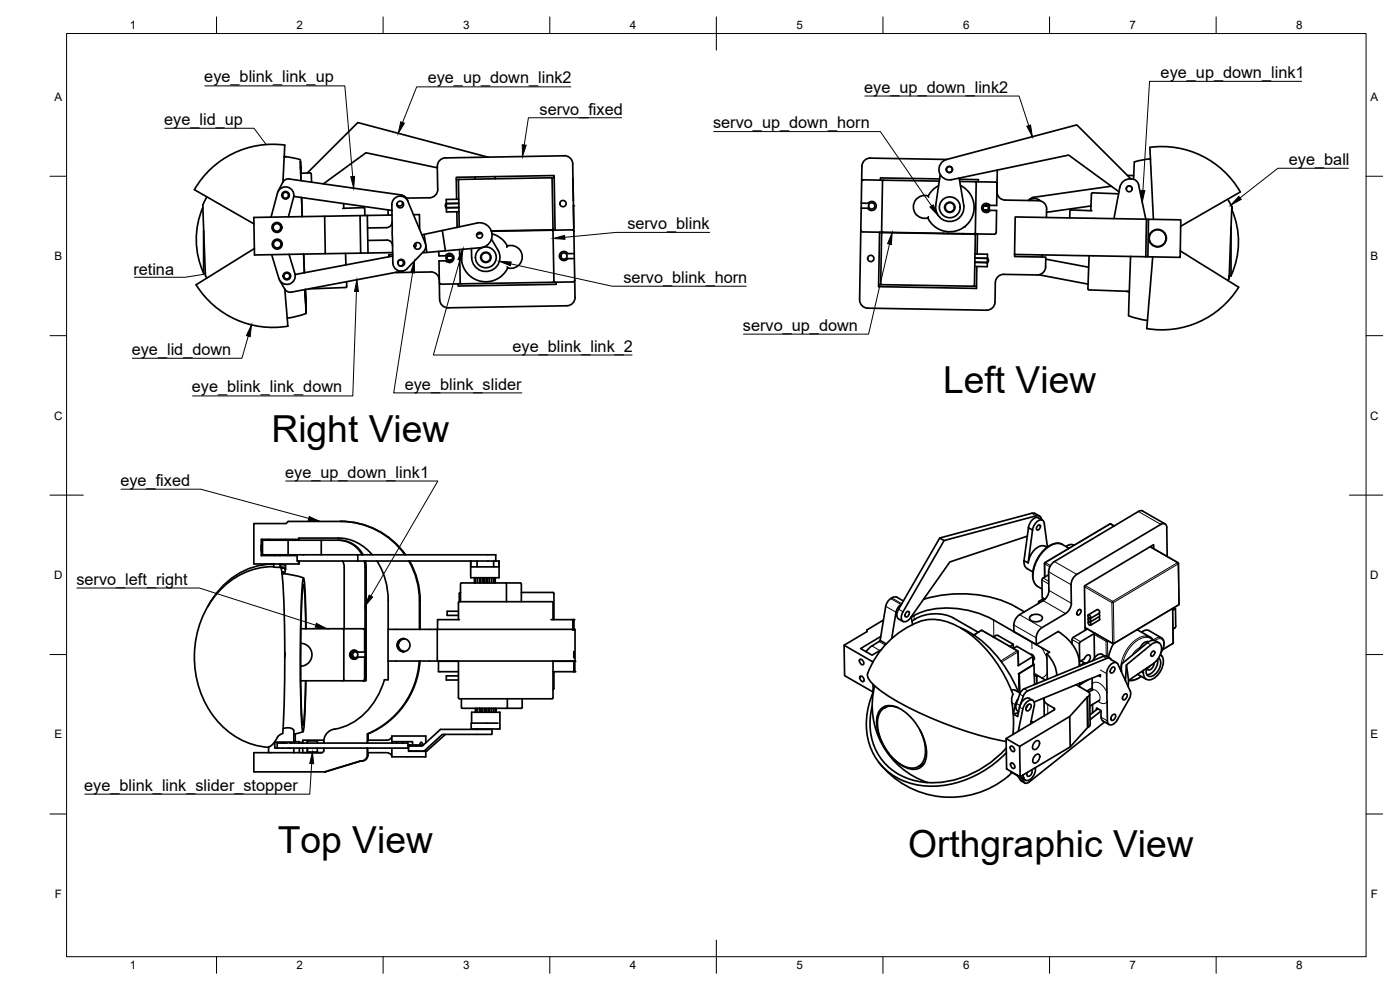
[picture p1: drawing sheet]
<svg xmlns="http://www.w3.org/2000/svg" width="420mm" height="297mm" viewBox="0 0 420 297" stroke-linecap="round" stroke-linejoin="round" font-family="sans-serif">
<!-- layer: Visible -->
<g fill="none" stroke="#000" stroke-width=".51">
<path d="M62.1 59.1a5.8 5.8 0 0 0-1.2 4.4l.8 19.1 .4 .8M83.4 57.5l1.7-3.2 .8-.5 .9-.1 33.9 4.9 1.2 .7 .4 .9M84.9 54.6l.6-11.1a27 27 0 0 0-27.1 13.4l17.8 10.3M85.3 47h.2zM85.5 47l4.6 .9M88.2 58.9l29.4 4.2M90.1 47.9l.2 6.3zM90.3 52l2.9-.1 .3 2.8M90.5 59.3l.2 5.7M121.9 59.4l7-.1a2.48 2.48 0 0 0 2.5-2.5l-.1-6.9a2.48 2.48 0 0 1 2.4-2.5l35.6-.7a2.51 2.51 0 0 1 2.6 2.5l.5 28.4M131.3 50.3l-21.5-4.5-12.8 9.4M137 59.8l-.1-6.6 29.4-.5 .3 16.4"/>
<path d="M137.7 59.8h-3.8v1.3l3.8-.1-3.8 .1 .1 1.2M137.9 53.8l-.3 .3 .2 14M142.6 53.1l-.1 .6M146.4 47.1l-39-10.3-15.2 15.1M146.4 47.1h.1M148.6 53l.1 .6M165.4 53.3l.3 .3M165.7 53.7l.3 15-.3 .3M166.3 53.3l-29.4 .6M172 53.7l.1 6.5M259.1 54l22.8 .3M259.1 53.9l-.5 .5"/>
<path d="M264.9 54.4l-.3 15M265.2 54l-.3 .3M278.6 58.8l.1 .4M278.6 58.8a3.4 3.4 0 0 0-4.5 3.2 3.4 3.4 0 0 0 4.4 3.4M281.7 55.7a7.5 7.5 0 0 0-3.1 3.1M282 53.7l-17.8-.3v.6M282.2 52.4l-1.4 9.4a4.2 4.2 0 0 0 4.3 4.6 4.2 4.2 0 0 0 4.2-4.7l-1.4-8.3M284.1 47.8l-22.9-.4a2.51 2.51 0 0 0-2.5 2.5l-.2 11M284.1 47.8l39.1-10.3 16.2 16.2M284.1 47.8a3.1 3.1 0 0 0-2.2 3.8 3.1 3.1 0 0 0 3.7 2.3M285.6 53.9l35.1-7.4 15.1 11.1M287.9 53.8l5.7 .1v.7"/>
<path d="M288 54.4l11 .3 .2 .4-.1 6.5h-2a1.36 1.36 0 0 0-2.1-.2 1.36 1.36 0 0 0 .1 2.1 1.36 1.36 0 0 0 2.1-.4h1.9l-.1 6.7-.5 .5M288.2 55.7a7.3 7.3 0 0 1 2 11.7 7.3 7.3 0 0 1-11.7-2.1l.1-.3M292.7 54.5l.3 .3-.3 15.1-.3 .3M299.3 51l-.1 6.5a2.51 2.51 0 0 0 2.5 2.5M333.5 55.9l-23.2 3.3-1.1 .4-.6 .5M335.7 58.2l-8-.3-.3 5.3M336.1 56.1l-1.8 9.5M338 56.6a.88 .88 0 0 1 .9-.8 .88 .88 0 0 1 .9 .9M338.3 52.6l1.9 .1M339.2 53.7l.9 .1 .9 .4 .7 1.3M339.2 53.7a2.99 2.99 0 0 0-3.1 2.4M341.7 55.5l2.2 10.3"/>
<path d="M345.1 44.2l1.1 21.6M345.1 44.2a27.1 27.1 0 0 1 27.1 13.4l-17.8 10.3M345.3 47.7l-2.3 .3-2.6 .6-.2 5.2M368.5 59.8l1.2 2.4M60.9 62.2a24.4 24.4 0 0 0 .2 19.8M61.1 69.2v12.8h.5M76.3 74.6l-17.5 10.9a27.2 27.2 0 0 0 27.6 12.4M81.5 76.4l2.2 7.2M86.6 65.1l1.5-5.9a2.51 2.51 0 0 0-1.8-3 2.51 2.51 0 0 0-3 1.7l-2 7.3M86.7 76.3l1.8 5.8a2.51 2.51 0 0 1-1.7 3.1 2.51 2.51 0 0 1-3.1-1.7M91.1 76.2l.2 5.6zM102.9 62.5l6.5-.2 .1 2.4"/>
<path d="M103.1 61.1l.1 1.4M103.7 76l.1 3.5M108.1 64.7l-10.7 .2 .2 11.2-21.2 .4-.2-11.3 21.2-.3M108.2 76l-10.6 .1M110.2 64.7l.2 11.2 7.5-.1M110.2 64.7h-2.1l.1 11.3 2.2-.1M110.4 72.1h6.1l1.1 .7 .2 .9M116.5 63v1.5M117.6 61.4l.3 17.5M117.6 64.5l-7.4 .2M117.7 66.6l-.2 .8-1 .8-6.2 .2M117.9 76.4h-1.2v.6"/>
<path d="M117.9 76.8l-29.3 5.6M119.5 78.5a.88 .88 0 0 1 1.1-.4 .88 .88 0 0 1 .4 1.2 .88 .88 0 0 1-1.2 .4M120.7 60.5a.88 .88 0 0 1-.4 1.2 .88 .88 0 0 1-1.2-.5M122.4 60.4l5.2 12.4 .2 1.4-.7 1.3M122.4 60.4a2.51 2.51 0 0 0-2.8-1.5 2.51 2.51 0 0 0-2 2.5M124.1 64.4h1.8v4.5M124.7 73l.2 .7-.4 .6M126.6 70.5l16.5-3.6a3.7 3.7 0 0 1 4.5 3.1 3.7 3.7 0 0 1-3.4 4.3l-17.4 1.5M127.1 75.5l-4.9 5.1a2.51 2.51 0 0 1-2.7 .6 2.51 2.51 0 0 1-1.6-2.3M127.3 70.3l.4 2.9M127.8 73.6l.3 2.1M131.7 75.4v1.4h1.9"/>
<path d="M132.8 69.2l.9 6.1M133.7 76.7a1.37 1.37 0 0 1 2-.4 1.37 1.37 0 0 1 .1 2.1 1.37 1.37 0 0 1-2-.2l-2.1 .1 .2 11.6M134 61l-.4 .7 .4 .7M134 62.3h3.7zM134 62.3v1.3l3.7-.1M134.2 76.8v1.2M134.2 76.8h.1M134.2 78.1l1.4-.1-1.4 .2M135.5 76.8h-1.3M137.1 63.5l.1 4.7M137.9 74.9l.2 10 .3 .3M138.9 74.8l-.4 2.7 .5 2.5 1.6 2.4 2.4 1.6 1.7 .5h1.3l2.6-.5 1.4-.8 1.3-1.1 1.1-1.7-.2-.4"/>
<path d="M144.6 70l-1.6 .4M147.5 69.4l24.2-.4 .5 .4M147.5 71.7l2 3.4a4.2 4.2 0 0 1-2.5 6.2 4.2 4.2 0 0 1-5.4-4l-.1-2.7M147.6 70.2l1.6 .6 1.6 1.1 1.3 1.6 .2 .3-.2 .4M152.3 73.8a3.4 3.4 0 0 1 4.4 3.2 3.4 3.4 0 0 1-4.3 3.4M165.7 69.1l.3 .3M166 69.4l.2 15M166.6 69l-19.2 .3M172.2 68.4h.1M172.3 76.1h-1.9a1.37 1.37 0 0 0-2-.4 1.37 1.37 0 0 0-.1 2.1 1.37 1.37 0 0 0 2.1-.2M172.4 77.6l.2 11.6a2.51 2.51 0 0 1-2.5 2.5M172.4 77.6h-2.1"/>
<path d="M258.4 69.1l.4 .5 39.6 .7M258.5 62.4l-.5 27.5M258.5 60.9l2 .1a1.37 1.37 0 0 1 2.1-.2 1.37 1.37 0 0 1-.2 2.1 1.37 1.37 0 0 1-2-.4l-1.9-.1M258.5 60.9v1.5M264 69.8l29.3 .5M264 69.7l-.3 16.3 29.4 .5 .1-6.5M264.6 70.1l-.3 15 .3 .3M264.6 69.4l.3 .3M264.9 69.8l-.3 .3M283.1 70v.1M284.5 70l-.1 .1M284.5 70h.1"/>
<path d="M288.9 70.1v.1M292.4 70.3l.3 .3-.3 15M292.6 77.5h3.7zM292.6 76.2l3.8 .1-.1 1.2M293.3 70.2l-.1 6M295.3 61.8h1.3v1.2M295.3 63l1.3 .1zM296.3 77.5v1.3l-3.7-.1 3.7 .1v1.2h-3.8M296.3 77.5l.4 .7-.4 .7M296.6 63.1h.1M296.6 61.7l-1.3 .1M301.6 60l10 .2a2.51 2.51 0 0 1 2.5 2.5"/>
<path d="M304.5 76.4v.6l9.4 .1-.1 2.9M308.8 60.1l1.5-.5 1 .1 .9 .6M312.7 76.5v.6M313.8 77.8l12.9 2.4M314.1 62.7l-.1 2.6M326.9 76.7l-.3 10.2 12.3 .5M327.4 61.8l-13.3 1.9M327.7 63.2l-6.6-.2-.1 2.4M339.3 76.9l-.6 17.9 2.8 .8 2.9 .5M344.1 65.8l-39.4-.7-.2 11.3 39.4 .6M344.1 65.8h.6l-.2 11.3-.6-.1zM344.7 65.8l9.7 .2-.2 11.2-9.7-.1"/>
<path d="M354.2 75.3l17.5 10.9a27 27 0 0 1-27.6 12.4l1.8-21.5M369.4 68.1v14.7M369.7 62.2v.6a24.4 24.4 0 0 1-.3 19.9h-.5v.7zM85.5 86.8l.9 11.1M91.6 86.9l.3 7.2zM91.9 94l-2.8 .9-2.9 .6M103.8 86.3l-11.2 .4M104 84.5l.1 1.4-.3 .3M121 81.3l-33.6 6.4-.9-.1-.8-.5-1.8-3M129.3 81.6l-10.5 .1M129.3 81.6a2.51 2.51 0 0 1 2.5 2.4M132 89.9a2.51 2.51 0 0 0 2.5 2.5l35.6-.7"/>
<path d="M166.2 84.4l-.3 .3M166.9 84.7v.6l-29.4 .5v-.6M172.5 84.1l-.5 .5-39.6 .7-.5-.5M263.7 85.4l29.4 .5M292.5 85.6l-.4 .3M298.7 84.8l-.1 5.8a2.51 2.51 0 0 1-2.5 2.5l-35.7-.6a2.51 2.51 0 0 1-2.4-2.6M301.3 82.3a2.51 2.51 0 0 0-2.6 2.5M311.8 82.5l14.7 2.7M313.8 80a2.51 2.51 0 0 1-2.5 2.5l-10-.2M337.9 87.4l1 .2M368.9 83.4l-.4 .7M102.1 156.4a23.8 23.8 0 0 1 19.4 10"/>
<path d="M308.7 158.3l1.2 .8M308.7 158.3l-1.4 9.9M309.6 154h.8l1.6 .8M309.6 154l-27.6 7.4M309.9 159.1l-1.3 9.5M309.9 159a3.4 3.4 0 0 1 2.6-3 1.02 1.02 0 0 1 .9 1l.9 7.1M310.9 154.8l-27.6 7.4M311 154.8a1.23 1.23 0 0 1 1.6 1.1M311.4 157.7l.5-.2a.83 .83 0 0 1 .2 1 .83 .83 0 0 1-1 .4v-.6zM312.9 156.1l-1.2-.7a2.63 2.63 0 0 0-3 2.4v.5M334.4 157.8l-1.3-.6-19.5 11.6-.1 4.4M342.9 153.3l6.7 3.9"/>
<path d="M342.9 153.3l-.6-.1-.6 .3-25.3 15M78.5 163.5v1.9zM78.6 163.5v1.9zM78.6 161.8v4.9M80.6 161.8v.3M81.9 169.3h.3zM81.9 169.3a22.5 22.5 0 0 0-19.6 12.7M82.2 169.2v.9l.8 .1h1l.1-1M82.2 170a23.1 23.1 0 0 0-21 14.2 29.8 29.8 0 0 0 7.4 35.4 21.5 21.5 0 0 0 12 4.6M82.3 166.5v.2M84 166.5v.2M84 170.1h.4"/>
<path d="M84.1 169.2v.2M84.3 170.1l1.3 .2-1.2 .2a258.7 258.7 0 0 1 1 33.6l-.6 16-1 .5-.5 .5a6.2 6.2 0 0 1-2.6 3M84.5 169.4h-.4l1.6 .2v1.2M84.6 172.1l3.3 .4 3.2 .9M84.8 171.7l.1 .4M85.1 171.7v.4M85.6 170.4v1.2l-1 .1M85.6 170.8v.1M85.7 161.8v.3M86.5 162.1v4.4M89.6 161.8v-.4h11.9a13.4 13.4 0 0 1 10.2 5M89.6 168.3v.9"/>
<path d="M89.8 161.4v.4h-11.4v4.9h10.8M96.4 162.1v4.4M101.4 162.1a8.1 8.1 0 0 1 7.2 4.4M102.8 168.3l.5 1.9M103.3 170.2v18.4M107.4 168.3h41.4M107.4 166.5h41.4v1.8M109 166.5a8.1 8.1 0 0 0-7.6-4.4h-22.6v4.4h28.6v1.8h-18.2v-1.8M109.3 168.3l.3 1.9M109.6 170.2v34.1h-19.4M109.7 168.3l.2 1.9M109.9 170.2v34.1h-.3"/>
<path d="M113.1 168.3a21.8 21.8 0 0 1 3.4 11.9v8.6M121.7 166.4a23.8 23.8 0 0 0-19.4-10h-15.8l-.6 .7h-9.7v12.1h13.6v-.9M122.7 168.3a23.8 23.8 0 0 1 3.2 11.9v8.6M122.9 168.3a23.8 23.8 0 0 1 3.2 11.9M137.8 178.1v2.4M138.2 177.8l-.3 .3M141.3 168.3v5h8.5v-5M141.4 170.1h1.8M142.4 173.3v1.6M142.5 173.3v1.6M142.8 173.3v1.6M143.2 168.3v1.8h4.9"/>
<path d="M143.3 173.3v1.6M144 173.3v1.6M144.1 173.3v1.6M144.7 173.3v1.6M145 173.3v1.6M145.5 173.3v1.6M145.9 173.3v1.6M146.2 173.3v1.6M146.8 173.3v1.6M146.9 173.3v1.6M147.6 173.3v1.6M148.1 168.3v1.8h1.6"/>
<path d="M148.2 173.3v1.6M148.5 173.3v1.6M148.6 173.3v1.6M148.8 168.3h1M149.8 168.3v1.8M151.8 174.9l.2 .3v5.3M156.5 177.8h9.4l.3 .3M166.2 178.1v7.8M277.2 179.8a36.6 36.6 0 0 1 30.2 3.8M307.3 168.2l.4 1.8 2.3 1.6M308.3 160.9l-23.2 7.7-12.2 17.2a1.3 1.3 0 0 1-1.2 .8 1.3 1.3 0 0 1-1.2-.9l.1-1 .4-1.2 12.3-21.3-1.3-.8-12.3 21.4a2.34 2.34 0 0 0 0 2.9l1.3 .8M312.7 174l.1 5.3 .8 .5"/>
<path d="M313.1 173.4l-.4 .6M313.2 179.6l-1.3 .8-.2 .6M314.2 164.2a2.86 2.86 0 0 0-4.1 1.2l-1 1.7-.5 1.8-1.3-.7M314.7 171.6l.1 6.1-.8 1.7-.9 .8M314.7 172.4l-1.6 1M316.5 168.5l-1.3 1.3-.5 1.8M318.8 163.4a5 5 0 0 0-5.6 2l-1.2 1.4-1.1 1.9-.6 2-.3 2.1M320.8 164.5l-2-1.1a4.8 4.8 0 0 0-5.6 1.7l-1.2 1.4-1 1.8-.7 1.8-.4 2.1 .1 1.5 .6 1.4 .7 .8 1.4 .8M322.3 163.6l-1.1-.2-1.3 .6M345.2 164l8.5 5.1M346.2 164.6v-1.2l-20.7 12.4 .1 13.3M350.3 166.9l-.1-8.6a1.08 1.08 0 0 0-.6-1.1 1.08 1.08 0 0 0-1.2 .1l-25.7 15.4-.8 1-.4 1.1v6.2l-.5 1.7-1.2 1.4-7.1 4.2-1.2 1.3a5.5 5.5 0 0 0-.5 3.8"/>
<path d="M353.7 169.1l.2 12.1M85.4 195.8l.1 1.4M90.2 193a3.4 3.4 0 0 1 3.4 3.5 3.4 3.4 0 0 1-3.4 3.4M90.3 188.6h18.8M91.8 188.6l-.3-8.8-.4-4.4a135 135 0 0 0-.9 21.1 133.4 133.4 0 0 0 .8 21.1l.4-4.4 .3-8.9M91.8 199.4h.1M91.8 188.6l-.2-10.9-.5-4.3a61 61 0 0 0-.8 12.6 298.8 298.8 0 0 0 .6 33.5l.2-.5 .3-3.8 .4-10.9M102.9 188.6l.3 .4M103.2 189v15M106.4 195.1a1.37 1.37 0 0 0-1.3 1.3 1.37 1.37 0 0 0 1.3 1.4M106.6 195.5a.94 .94 0 0 0-.8 .9 .94 .94 0 0 0 .8 1M107.5 197.2h2.1v6.6l-.5 .5"/>
<path d="M108.9 188.6l.5 .5v6.6M109.1 188.6l.5 .6v6.5h-2.2a1.37 1.37 0 0 0-2-.2 1.37 1.37 0 0 0 .1 2 1.37 1.37 0 0 0 2-.4M109.4 197.2v6.6l-.5 .5M116.5 198.3v5.7h-1.1a20.2 20.2 0 0 1-16.3 15.2 3.8 3.8 0 0 0-1.9 3.8M121.1 191.6a1.94 1.94 0 0 0-1.8 2 1.94 1.94 0 0 0 1.8 1.9M121.2 191.6a1.94 1.94 0 0 0-1.8 2 1.94 1.94 0 0 0 1.8 1.9M121.3 191.6a1.94 1.94 0 0 0-1.8 2 1.94 1.94 0 0 0 1.8 1.9M125.8 198.3a25.5 25.5 0 0 1-15.6 21.9M126 198.3a25.5 25.5 0 0 1-15.5 21.9M126.1 180.2v8.6M131.2 188.8v9.5M137.6 183.4h-3.4v.6v.6h3.4"/>
<path d="M137.6 185.9v-5.1l.3-.3 27.9 .1 .2 5.3M137.9 185.9h-6.6v2.9M138.2 180.5v-5.3l.3-.3h17.7l.3 .3v5.3M165.4 185.9h6.8v3.1l-.1-3.1-.1 3.1M166.2 198.3v.1M172 188.8h-55.5v9.5h56.1v-9.5h-.4M172.1 188.8h.1M172.2 195.5v1.9zM172.3 198.4l.1 3.1zM253.3 193.6l8.6 5v.2M258.1 197.8a1.09 1.09 0 0 1 1 1.6 1.09 1.09 0 0 1-1-1.6zM262.1 198.4l-.2 .2"/>
<path d="M264.1 192.2l1.9 1M264.1 192.2l-2.8 1.8-1.4 1.5M264.3 191l-6 3.6 3.4 2 2.7-1.6M265.1 186l-4.9 3v.5l-6.9 4.1 .2 9.1 8.5 5v-2.3M270.4 181.4l-.7 .6-.7 1.2-1.4 8.4M270.5 181.3l-.1 .1M271.1 180.3l-1.9-1.1a3 3 0 0 0-3.4 2.7l-1.7 10.3M272 183.7l.5-.3a.88 .88 0 0 1 .2 1.1 .88 .88 0 0 1-1.1 .4v-.6zM273.5 185.1l.4 2.3M273.5 185.2a23.2 23.2 0 0 1 18.7-1.7l3.1 1.1 2.9 1.4 16.8 9.7-.8 .5M286.2 185.5l7.4 4.2M286.2 185.5a12.3 12.3 0 0 0-12.5 .9"/>
<path d="M288.4 188.5a34.2 34.2 0 0 1 16.5 17.5l.7 1.6M292.2 190.5l2.6-1.3 10.6 6.1M298.2 191.1l.9-.5 .4 .1 4.6 2.6M303.1 194l1-.7v1.2l1.1-.6 4.7 2.7v.5M305.4 195.2l.2 4.5 4.3-2.6M306 184.4l-1.2 1.4a5.5 5.5 0 0 0-.5 3.7l6.7 3.9 6.6-3.9M309.2 184.9a2.52 2.52 0 0 1 3.6 .3 2.02 2.02 0 0 1-2.8 1.2 .98 .98 0 0 1-.8-1.5zM309.4 196.3a1.14 1.14 0 0 1 .9 1.7h-.2M309.6 196.4h-.1M310 196.8l.1 2.7-4.5 2.7M310 197.6l.4 .2M310.1 199.2l.2 .2"/>
<path d="M310.3 199.4l-4.4 2.7 .2 5.8M310.3 199.4l.2 6M313.1 180.2l-7.1 4.2M314.2 196.2l.1 7.6M314.2 196.2a9.8 9.8 0 0 1 2.9 6.5M317.6 189.5a12.1 12.1 0 0 1 6.3 10.4M323.5 183.1l.6-.3a.88 .88 0 0 1 .2 1.2 .88 .88 0 0 1-1.1 .4v-.6zM323.9 198.4l1.5-.7 .5-.8a.79 .79 0 0 1 1.2-.3 .79 .79 0 0 1 0 1.3l-.5 .7a.82 .82 0 0 1-1.1 .3M324 199.1v.8M324 199.7v.1M324.4 198.3l1.1 .6-1.5 .8M326.3 188.7l-4.4 2.7-.1 1.8"/>
<path d="M326.8 185.4l-.2 .1M326.8 186.4l-.2 .1M326.8 185.5h.1M326.9 185.5l-.4 .3 .4 .7M326.9 185.5l-.4-.5 .1-.5a.58 .58 0 0 1 .7 .4 .58 .58 0 0 1-.3 .7l.4 .7-.4 .3M326.9 186.5h.1M326.9 186.5a.58 .58 0 0 0-.2 .7 .58 .58 0 0 0 .6 .3l.1-.4-.4-.5M327 186.6h.1M328.4 190.4l.1 7M328.4 190.3l.1-.3-4.2 2.5-.3 .4v5.6M329.2 182.9l-2.6 1.6M329.3 182.9l.6 .4v.7l-2.7 1.6"/>
<path d="M329.7 184.1l.3 .5-.1 .4-2.6 1.6M329.8 185.1l.2 .5-.1 .4M329.9 186l-2.6 1.6M331.6 196.8a2.04 2.04 0 0 0-3.4 1l-.2 .4M333.1 197.5l-1.2-.7-.8 .1-23.7 9.8-1.2 1.1-1.1 3.3a1.89 1.89 0 0 0 .3 2.2M333.3 197.8l1.8 1.1M333.5 197.9a.99 .99 0 0 0-1.4-.4l-23.6 9.8M334.2 193.1l-.9 1.8-.6 2.4M338.1 199.5l.6 4.6 1.9-.1 1.9-1M341.3 188.9l3.8 2.2M344.3 192.9l-7.7 6.3-.1 2.2M344.3 192.9l1.4-.7a2.35 2.35 0 0 1 2.1 .7"/>
<path d="M344.7 192.6a2.72 2.72 0 0 0-2.7 2.2M344.8 189.2l3.7 2.2M344.8 189.2a1.91 1.91 0 0 0-2.2 .5M345.1 199.8l-.9 .8M345.2 191.2l1 .9M345.4 193.5l-7.3 6-.3 4.7M345.4 193.4a1.74 1.74 0 0 1 1.8-.7 1.74 1.74 0 0 1 1.4 1.5 5.8 5.8 0 0 1-2.4 4.9l-7.5 5-.1 1.9M345.7 195.6l.5-.3a.83 .83 0 0 1 .2 1.1 .83 .83 0 0 1-1 .3v-.5zM346.4 198.9a1.83 1.83 0 0 1-1.9 2.1l-.3-.6M347.4 197.9a4.3 4.3 0 0 1-3.2 4.6M347.7 197.4a3.4 3.4 0 0 1-.8 4.7 1.55 1.55 0 0 1-1.9 .8 1.55 1.55 0 0 1-1.1-1.7l.2-.7M348.3 196.3a4.6 4.6 0 0 1-.6 5.9 2.9 2.9 0 0 1-4 1.4 3.2 3.2 0 0 1-.6-2.4"/>
<path d="M348.6 191.4a3.2 3.2 0 0 1-.2 4.4M351.9 182.6l.2 10.2-3.2 2.1M352.3 182.3l.5 .3-.8 .5M352.8 182.6v5.3l-.1 .4-.7 .5M353.9 181.2l-.2 .3-19.6 11.6-8.5-4.8M84.9 218.6l1.8-.2 1.3 .5 .2 .4v3.4h-5.7v1.8h.9M90.9 219.6l-2.7 .7M103.2 204l-.3 .3M137.6 201.5h-6v-3.1l6-.1v11l.3 .4 27.9-.1 .2-11.2h6.5v3.1h-6.5M137.6 202.8h-3.6l-.1 .6 .1 .6h3.6M138.5 209.7v2.6l.2 .2h17.8l.2-.2v-2.6M141.5 217v-3.3h8.5v5h-8.6v-1.7h8.1"/>
<path d="M142.7 212.5v1.2M142.9 212.5v1.2M143.3 212.5v1.2M144 213.7v-1.2v1.2M144.6 212.5v1.2M144.8 212.5v1.2M145.4 212.5v1.2M145.8 212.5v1.2M146.1 212.5v1.2M146.7 212.5v1.2M146.9 212.5v1.2M147.5 212.5v1.2"/>
<path d="M148.2 212.5v1.2M148.7 212.5v1.2M148.9 212.5v1.2M152.3 209.7l-.2 2.8M166.2 201.5v5.1M166.2 206.6l-.2 .3M258.2 202.9a1.09 1.09 0 0 1 .9 1.6 1.09 1.09 0 0 1-.9-1.6zM261.8 211.8a17.6 17.6 0 0 0 11.5 22.1 28.3 28.3 0 0 0 27.4-8.1l1.3-1.3M262.1 207.6l-.1 .1M262.1 207.6a20.8 20.8 0 0 0 1.8 21.3 21.3 21.3 0 0 0 21.8 6.3 33.1 33.1 0 0 0 16.3-9.4M262.5 205.8a24.4 24.4 0 0 0 15.9 29M265.5 212.2l.1 .1"/>
<path d="M265.7 212v.2M265.8 211.8l-.4 .6M266.5 211.7l-1 .7M269.4 212.3a4.1 4.1 0 0 0-6 3.9 15.3 15.3 0 0 0 8.4 13.9 4.1 4.1 0 0 0 5.9-3.7v-1.9l-.3-2.1-1.3-3.4M303.5 207.1l.9-.1 1.8 1M305.4 213.3l.3 .2M305.5 209.7l-.7 1.4-.7 3.1 1.5-.4M305.8 202.2l.1 5.6M306 212.2l-.6 2.8-1.3-.8M306.1 211.7l-.1 .5M307 212.8l-1.4 6.6M307 212.7a2.8 2.8 0 0 1 2.9-2.6 1.54 1.54 0 0 1 .5 1.7l-1.1 5.4"/>
<path d="M308.2 211.8l-.2 .3M308.4 211.6l.9-.3a1.32 1.32 0 0 1-1.2 2 1.14 1.14 0 0 1 .3-1.7zM308.5 211.5l-.6 1M308.5 207.3l-1.2 1.1-1.2 3.3M308.9 209.6l1 .5M308.9 209.5a2.8 2.8 0 0 0-2.9 2.7M309.5 216.4l.6 .3M310.4 202.1l3.4 1.9M310.4 202.6l.7 .4 .1 2.1M311.6 202.8l-.5 .2M313.3 209.9l.1 4.9M313.4 209.4a1.62 1.62 0 0 0 1 2l2 1.1 .1 .3-14.6 8.8"/>
<path d="M321 215l-15 9M322.9 205.5l3.6 2M324 205l.1 1.1M324 205.1l.2 .1M324.1 205h.1M326.3 209.2l.1 9.1 .2-.1M326.3 209.2l-5.3 5.8 .2 9.1-15 9M326.4 218.3l-5.2 5.8M326.5 209l-.2 .2M326.5 204l-2 1.2-.4-.2M326.5 207.5a.82 .82 0 0 1 .5 .8 .82 .82 0 0 1-.5 .7M327 208.3l.2 9.1-.6 .8"/>
<path d="M327.8 203.5v3.6M327.8 206.4l-1.6 1M327.9 211.4v2.3M327.9 213.7v.2M328 206.8l-1.3 .9M329.1 212.9v-.5l1.3 .8 .2 2.7 2.2 1.5M329.5 212.6l-2.4 1.9M329.6 202.7l.6 .3v-.6l-19.9 8.2M330 210.2l-2.9 1.6M330.4 213.3l-3.2 2.6M331.5 216.6l-22.7 18.1a.94 .94 0 0 1-1.4 0l-1.2-1.7M332.3 216.3a1.22 1.22 0 0 0 1 1.2 1.22 1.22 0 0 0 1.4-.7l4.2-7 .4-1.6-.1-.8-3.7-8.1a1.4 1.4 0 0 0-2.4 .3l-.8 1.5-.2 1 .2 14.2"/>
<path d="M333.6 200.4l.8-.2a1.16 1.16 0 0 1-1 1.7l-.2-.5zM333.8 214.6l.8-.3a1.18 1.18 0 0 1-1 1.8l-.2-.5zM337.3 208.5l.8-.3a1.16 1.16 0 0 1-1 1.8l-.2-.5zM341.4 202.3l2.6 1.5M80.7 224.1l-.1 1.7M83.3 224.5h1.6M84.7 222.9l1.6 .1M84.9 223h-1.7v1.5M84.9 224.5h2M86.8 224.5h35.5M86.8 223h35.6v1.4M87.3 222.7v.3"/>
<path d="M88.2 225.8h-12v5.8h21.2M88.2 224.5v1.3M88.2 222.5h1.6v.5M88.6 220.2v2.3M89.8 222.7h1M89.8 224.5v1.3M90.8 222.6l.2 .4M90.8 222.6v.4M90.8 224.4l.1 1.4M92.2 224.5v1.1h3M92.2 224.4l.1 1.2M92.3 222.3l-.1 .6"/>
<path d="M95.2 224.4v1.2M95.2 222.3v.6M95.2 222.3h-3v.7M97.2 224.5l-.1 .9-.5 .4h-8.4M97.2 222.1h-6.3v.5M110.2 224.5a3.6 3.6 0 0 1-.5 3.3l-1.3 .6M110.3 224.4l.1 1.4 5.9 .1 .8 .3 .5 .6M110.4 222.1v-1.9h-.2v2.8M110.4 225.8a2.05 2.05 0 0 1-2.3 2.6l-10.7 3.2 10.8-3.2M117.6 221.1l-.4 .6-1 .4h-5.8l-.1 .8M117.6 222.5v.5M119 222.5v.5"/>
<path d="M120.8 222.5v.5M122.3 224.4h.3v1h5.2v1.7h-10.2v-2.6M122.8 223.8h3.9l5.5-5h15.5v1.6h-14.9l-5.5 4.9h-4.5M122.9 223.5v.3M122.9 225.3v.1M123.1 223.5v.3M123.1 225.3v.1M124.8 223.5v.3M124.8 225.3v.1M125.9 223.5h-3.3v.9M125.9 223.5h1.2M126 223.5l.4-.8 .5 .8"/>
<path d="M127.8 222.9v-2.1h-10.2v1.7h6.2v1M133.7 220.4l-5.6 4.9h-.8M263.8 228.7a26.9 26.9 0 0 0 39.9 3.1M266.9 226.2a14.7 14.7 0 0 1-3.6-11.4 3.9 3.9 0 0 1 6-2.6 16.7 16.7 0 0 1 8.8 14.3 4 4 0 0 1-5.9 3.9 12.2 12.2 0 0 1-4.8-3.5M276.1 229.9h.1M276.2 229.9h-.3M276.8 229.8l-1 .1M277.4 229l-1.8 1M301.9 221.6l4.1 2.4 .2 9.1-4.1-2.4zM303.4 223.9a1.09 1.09 0 0 1 .9 1.6 1.09 1.09 0 0 1-.9-1.6zM303.4 231.5l2 1.2-.3-.3M303.4 228.9a1.09 1.09 0 0 1 1 1.7 1.09 1.09 0 0 1-1-1.7z"/>
<path d="M304 220.4a51.4 51.4 0 0 0-.4-10.7l.3-1.2a38.1 38.1 0 0 0-16.4-20.5 14.1 14.1 0 0 0-15.8 .5 26.3 26.3 0 0 0-11.4 14 7.1 7.1 0 0 0 3.2 4.1 97.4 97.4 0 0 0 27.5 13.1l6.6 1.9 4.4 .9M305.2 232.5l1.1 1.6M306.2 233l.4 .4M306.3 234.1l1.3 .9M306.6 233.5l1.1 .6M307 232.6l.3 .9M309.6 231a1.38 1.38 0 0 1-1.1 1.9 .86 .86 0 0 1-.2-1.1M310.6 222.6a.77 .77 0 0 1 1.3 0 1.95 1.95 0 0 1-1.6 2.3 1.42 1.42 0 0 1 .3-2.3zM310.7 226.7a.77 .77 0 0 1 1.3 0 1.95 1.95 0 0 1-1.6 2.3 1.42 1.42 0 0 1 .3-2.3zM310.7 230.4a3.4 3.4 0 0 1-2.6 3.8l-.6-.3-.2-.4"/>
<circle cx="85.7" cy="58.6" r=".88"/>
<circle cx="85.7" cy="58.6" r="1.13"/>
<circle cx="284.9" cy="50.9" r=".94"/>
<circle cx="284.9" cy="50.9" r=".88"/>
<circle cx="338.9" cy="56.7" r=".88"/>
<circle cx="83.1" cy="68.2" r="1.49"/>
<circle cx="83.1" cy="68.2" r="1.13"/>
<circle cx="83.2" cy="73.3" r="1.49"/>
<circle cx="83.2" cy="73.3" r="1.13"/>
<circle cx="120.1" cy="61.4" r="1.01"/>
<circle cx="120.4" cy="78.8" r="1.03"/>
<circle cx="125.3" cy="73.8" r="1.01"/>
<circle cx="134.9" cy="77.4" r=".94"/>
<circle cx="143.9" cy="70.6" r=".88"/>
<circle cx="145.8" cy="77.2" r="1.37"/>
<circle cx="145.8" cy="77.2" r="1.56"/>
<circle cx="145.8" cy="77.2" r="3.1"/>
<circle cx="169" cy="61.1" r=".94"/>
<circle cx="169.2" cy="76.8" r=".94"/>
<circle cx="261.3" cy="77.6" r=".94"/>
<circle cx="261.6" cy="61.8" r=".94"/>
<circle cx="285" cy="62.2" r="3.1"/>
<circle cx="285" cy="62.2" r="1.37"/>
<circle cx="285" cy="62.2" r="1.56"/>
<circle cx="296" cy="62.4" r=".94"/>
<circle cx="347.4" cy="71.5" r="2.51"/>
<circle cx="347.4" cy="71.5" r="2.64"/>
<circle cx="86.1" cy="82.8" r=".88"/>
<circle cx="86.1" cy="82.8" r="1.13"/>
<circle cx="106.4" cy="196.4" r=".94"/>
<circle cx="121.1" cy="193.6" r="1.94"/>
</g>
<g fill="#000">
<circle cx="85.5" cy="47" r=".25"/>
<circle cx="172.1" cy="61.7" r=".25"/>
<circle cx="283.4" cy="69.3" r=".25"/>
<circle cx="289.4" cy="68.1" r=".25"/>
<circle cx="91.8" cy="193.6" r=".25"/>
<circle cx="91.8" cy="199.4" r=".25"/>
<circle cx="172" cy="189" r=".25"/>
<circle cx="172.2" cy="189" r=".25"/>
<circle cx="172.2" cy="185.9" r=".25"/>
<circle cx="172.5" cy="198.4" r=".25"/>
<circle cx="343.9" cy="190.8" r=".25"/>
<circle cx="172.5" cy="201.5" r=".25"/>
<circle cx="265.4" cy="212.4" r=".25"/>
<circle cx="336.4" cy="201.3" r=".25"/>
</g>
<!-- layer: Visible Narrow -->
<g fill="none" stroke="#000" stroke-width=".3">
<path d="M309.6 154l1.3 .8M333.4 157.2h-.3M334.3 157.8l-1.1-.6-19.4 11.6 1.5 .9M341.7 153.5l6.7 3.8M267.3 179.6l3.1 1.8M267.6 179.4l3 1.7M309.9 172.6l.5 2.1 .5 .8 .6 .5M312.7 174l2.1 1.2M313.1 173.4l1.6 1M313.3 179.6l-1.3 .8 .4 .2M313.6 168.8h.2l-.3 .4v-.1M314.7 171.6l6.7 3.8"/>
<path d="M314.8 177.1l6.7 3.9M315.1 170.1l-1.6-.9 .1 3.9M316.4 168.5l6.8 3.8M322.2 163.5h.1M322.2 163.5a1.91 1.91 0 0 0-2.2 .5M325.5 176.1l8.2 4.7M345.1 164.1l8.3 4.7-19.5 11.6-8.2-4.7M353.5 168.8h-.1l.2 .4 .1-.1M261.7 193.8l2.4 1.4M263.8 192.5l1.8 1M265.8 181.9l3.1 1.8M269.7 182.8l1.3 .7"/>
<path d="M274.3 184.7v1.3M292.3 190.6l2.3-1.4 10.6 6.1-4.9 3M294.8 189.2h-.3M298.2 186l.1 5M300.6 198.7l4.8-3 .2 4M304.2 187.5l6.8 3.9M305.4 195.2l-.2 .1 .3 .3v-.1M306 184.4l6.7 3.9M309.7 192.6v2.1M309.9 197.1v2.5M311.9 180.4h.1M311.9 180.9l-.1 .1"/>
<path d="M312 180.4l-.2 .4-.1-.1M312.5 194.2l1 1.7 .7 1.7M313.1 180.2l6.7 3.9M321.7 191.9l2.2 1.3M322.1 191.2l2.2 1.3M325.6 188.8l.3 .2M328.4 190.4l3.5 2 .1 4.5M331.1 196.9l1 .7M332.1 192l-.2 .4h.5l-.1-.3M332.6 192.3l-.2 .1v4.7M333.7 180.8l.2 12.2-8.3-4.8M334.3 192.9l-.4 .1 .1 .1"/>
<path d="M334.3 192.9v.2M342.2 194.3l-1.3 .8-1.1 1.5M344.3 192.9l1.1 .6M345.2 191.2a5 5 0 0 0-5.7 2l-1.4 1.9-1.1 2.1-.6 2.2v1.9M345.9 192.1a3.4 3.4 0 0 0-4.9 .3l-1.4 1.3-1.3 1.8-.7 1.4-.6 2M346.6 192.2l.7-.4 .8-.2 .6 .2 .4 .5 .1 1.4-.7 1.9M348.2 196.4l.5 .5M348.6 191.3h-1.2l-1.3 .8M351.9 182.6l.1 10.4-3 1.8M352.1 192.8l-.1 .3M353.8 181.3l-.1 .2M353.8 181.4l-.2-12.2-19.5 11.6 .2 12.2"/>
<path d="M353.8 181.4l-19.5 11.6M353.9 181.2l-.1 .2M303.7 210.8l1 .6M305.1 211.1l1 .6M305.6 202.2l.2 5.6M306 212.2l1 .6M306 208.3l1.1 .6M307.4 206.7l1.1 .6M310.5 205l.4 .2M314.3 201.9l-.5 .8-1.2 .6M314.4 211.4l.1 2.8M316.4 212.5v.5"/>
<path d="M324.1 205h.1M326.5 209l.1 9.2M327.8 205.2a1.72 1.72 0 0 1 2.6 .1l1.2 1.4 .6 1.1M327.9 207a2.18 2.18 0 0 1 1.9 3.2M327.9 213.7l.1 .1M329.5 210.4a1.77 1.77 0 0 0 2.8 .2M330.2 201l1.9 1.1M330.4 215.2l1.9 1.1M336.4 200.6h.1M342.4 202.9l-1.8 1-1.6 .1M343.2 201.1l-.1 .8-.6-.3M305.2 232.6l1.1 .6"/>
<path d="M306.3 234.1l1.1 .6M306.3 232.9l1 .6"/>
<circle cx="333.9" cy="180.7" r=".25"/>
</g>
<!-- layer: BORDER -->
<g fill="none" stroke="#000" stroke-width=".3">
<path d="M20 10.1h390v276.9h-390zM65 5.1v5M115 5.1v5M165 5.1v5M215 5.1v10M265 5.1v5M315 5.1v5M365 5.1v5M15 52.9h5M410 52.9h5M15 100.7h5M410 100.7h5"/>
<path d="M15 148.6h10M405 148.6h10M15 196.4h5M410 196.4h5M15 244.2h5M410 244.2h5M65 287v5M115 287v5M165 287v5M215 282.1v9.9M265 287v5M315 287v5"/>
<path d="M365 287v5"/>
</g>
<!-- layer: Leaders -->
<g fill="#000" stroke="#000" stroke-width=".3">
<path d="M120.3 36.5l1.1 .5-1.9 3zM308.2 37.9l1.1-.4 .5 3.5zM105.3 53l1.1-.1-.2 3.6zM156.7 43.4l1.2 .2-1.1 3.4zM342.4 57.1l1.2 .1-.8 3.4zM371.8 58.9l.7 .9-3.1 1.7zM138.9 74.6l-.3 3.6-1.2-.3zM149.9 78.4l3.5 .2-.2 1.1zM166 71.6l3.4-1 .1 1.2zM267.7 69.8l-.2 3.6-1.1-.3zM279.1 62.1l1-.6 1.5 3.2zM107.1 83.9l.5 3.5h-1.2z"/>
<path d="M124.4 78.3v3.6l-1.1-.2zM75.5 97.5l-.4 3.5-1.1-.3zM92.8 155l3.2 1.4-3.5-.3zM110.8 178.5l1 .6-2.2 2.7zM95 187l3.1 1.6-3.5-.5zM93.8 225.6l.3 3.6-1.1-.1z"/>
</g>
<g fill="none" stroke="#000" stroke-width=".3">
<path d="M49.4 38.5h26.8l3.7 4.9M61.5 25.8h42l2.4 27.2M171.3 26.1h-46.2l-4.3 10.7M186.6 35.3h-28l-1.3 8.2M214.2 39.5h50l15.4 22.3M259.5 28.8h46.3l2.9 8.9M390.6 24.4h-45.6l-2 32.8M404.7 50.5h-21.2l-11.3 8.9M138 78l-8 28.5h59.7M153.3 79.2l30.4 6.7h40.3M213 69.7h-28.1l-15.4 1.5M267 73.2l-6.3 27.1h-37.6"/>
<path d="M61.3 82.3l-5.8 .9h-15.2M107 87.4l-1.1 31.4h-48.1M123.8 81.8l-5.6 36.1h38.4M74.5 100.8l-1.9 6.7h-32.9M36.3 146.8h23.9l32.5 8.7M85.7 144.3h45.7l-20.1 34.5M23.1 176.4h36.7l35 11.2M93.5 229.1l-.5 9.2h-67.6"/>
</g>
<g font-size="11.2">
<text x="283" y="118">Left View</text>
<text x="81.5" y="132.7">Right View</text>
<text x="83.4" y="255.9">Top View</text>
<text x="272.5" y="257.2">Orthgraphic View</text>
</g>
<g font-size="4.9">
<text x="348.3" y="23.4">eye_up_down_link1</text>
<text x="61.3" y="24.8">eye_blink_link_up</text>
<text x="128.4" y="25">eye_up_down_link2</text>
<text x="259.4" y="27.8">eye_up_down_link2</text>
<text x="161.9" y="34.4">servo_fixed</text>
<text x="49.3" y="37.5">eye_lid_up</text>
<text x="214" y="38.5">servo_up_down_horn</text>
<text x="386.8" y="49.5">eye_ball</text>
<text x="188.3" y="68.8">servo_blink</text>
<text x="40" y="82.5">retina</text>
<text x="187.1" y="84.9">servo_blink_horn</text>
<text x="223" y="99.3">servo_up_down</text>
<text x="39.5" y="106.5">eye_lid_down</text>
<text x="153.8" y="105.5">eye_blink_link_2</text>
<text x="57.6" y="117.8">eye_blink_link_down</text>
<text x="121.5" y="116.9">eye_blink_slider</text>
<text x="85.6" y="143.3">eye_up_down_link1</text>
<text x="36.1" y="145.7">eye_fixed</text>
<text x="22.9" y="175.4">servo_left_right</text>
<text x="25.3" y="237.3">eye_blink_link_slider_stopper</text>
</g>
<g font-size="3.5">
<text x="39" y="8.8">1</text>
<text x="89" y="8.8">2</text>
<text x="139" y="8.8">3</text>
<text x="189" y="8.8">4</text>
<text x="239" y="8.8">5</text>
<text x="289" y="8.8">6</text>
<text x="339" y="8.8">7</text>
<text x="389" y="8.8">8</text>
<text x="16.3" y="30.2">A</text>
<text x="411.3" y="30.2">A</text>
<text x="16.3" y="78">B</text>
<text x="411.3" y="78">B</text>
<text x="16.2" y="125.9">C</text>
<text x="411.2" y="125.9">C</text>
<text x="16.2" y="173.7">D</text>
<text x="411.2" y="173.7">D</text>
<text x="16.3" y="221.6">E</text>
<text x="411.3" y="221.6">E</text>
<text x="16.4" y="269.4">F</text>
<text x="411.4" y="269.4">F</text>
<text x="39" y="290.8">1</text>
<text x="89" y="290.8">2</text>
<text x="139" y="290.8">3</text>
<text x="189" y="290.8">4</text>
<text x="239" y="290.8">5</text>
<text x="289" y="290.8">6</text>
<text x="339" y="290.8">7</text>
<text x="389" y="290.8">8</text>
</g>
</svg>
